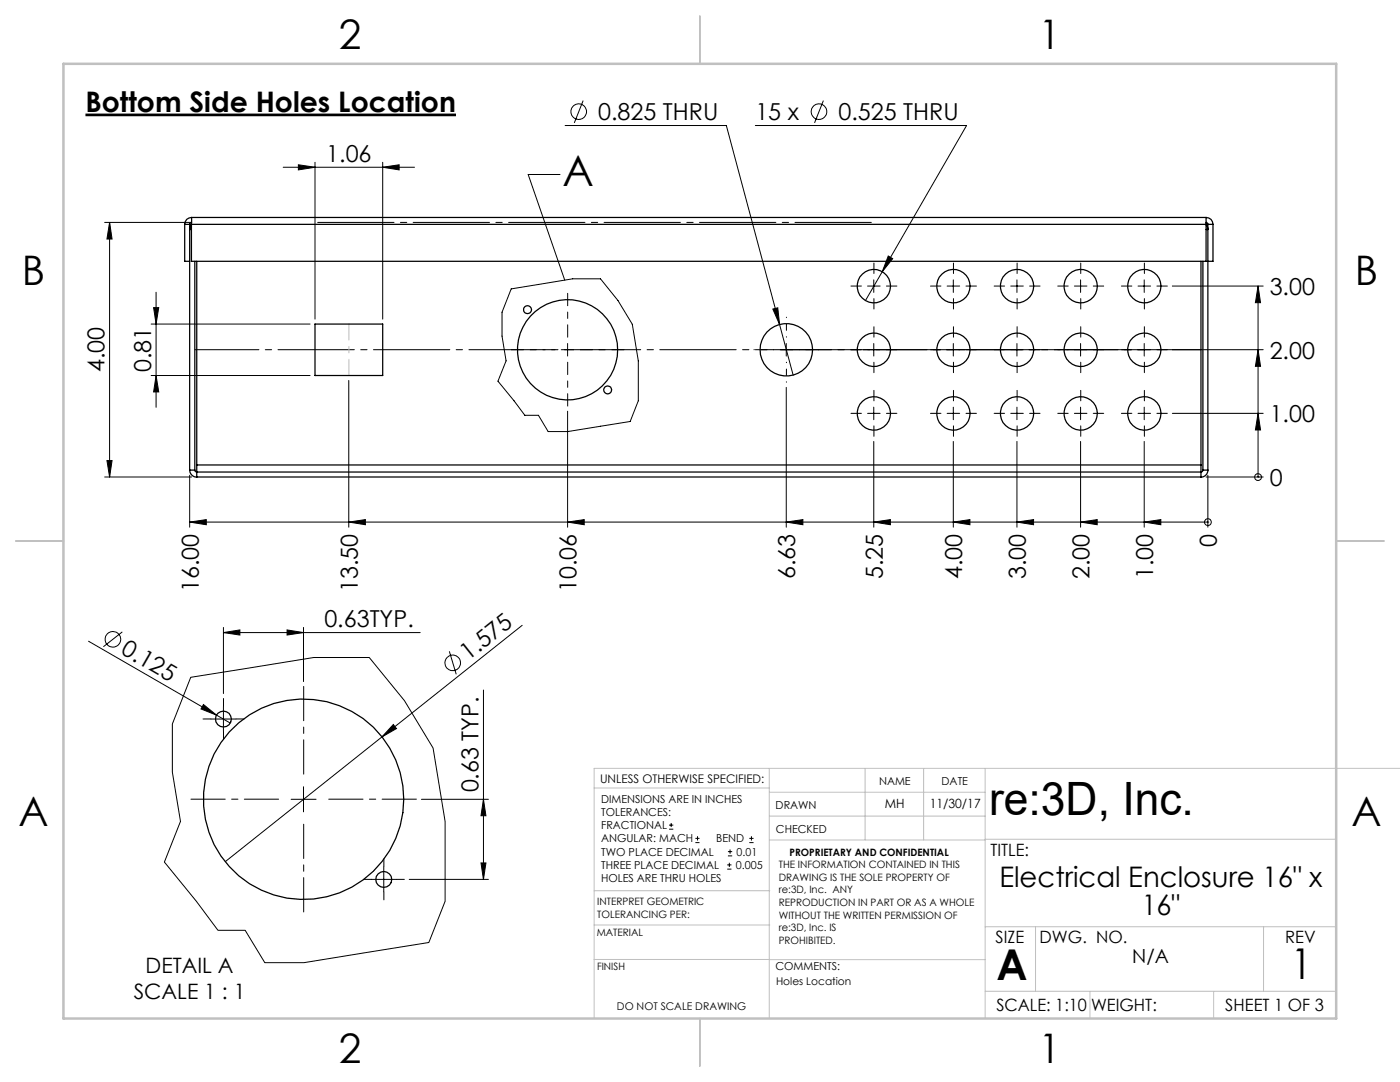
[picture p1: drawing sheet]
<svg xmlns="http://www.w3.org/2000/svg" width="279mm" height="216mm" viewBox="0 0 279 216" stroke-linecap="round" stroke-linejoin="round" font-family="sans-serif">
<g fill="none" stroke="#000" stroke-width=".2">
<path d="M56.5 33.4h26.2M59.5 32.9l3.4 .5-3.4 .5zM62.9 32.4v31.3M76.4 33.4l3.3-.5v1zM76.4 32.4v31.3M111.8 34.8h-6.4l7.3 21.1M112.8 25h32.2l10.6 39.7M116.4 20.1l-1.8 4.4M150.7 25h42.2l-16.8 29.2M164.3 20.1l-1.7 4.4M20.9 44.4h17.3M21.9 44.4v50.8"/>
<path d="M21.9 44.4l.5 3.3h-1.1zM31.2 58.3v23M102 57.6l12.3-2h5.5l3.5 4.4 2.9 4.7 1.2 7.3v8l-1.6 4.1-12.5 2h-3.9l-1.9-3.2h-2.8l-5.3-6.8 1.6-4.1-.8-4.9v-4.8zM173.1 57.1h2.5M174.4 55.8v2.5M176.1 54.2l-3.4 5.8M177.3 51.1l.9 .5-2.1 2.6zM189 57.1h2.5M190.3 55.8v2.5M201.7 57.1h2.5M203 55.8v2.5M214.4 57.1h2.5"/>
<path d="M215.7 55.8v2.5M227.1 57.1h2.5M228.4 55.8v2.5M234 57.1h18.1M251.1 57.1l.5 3.3h-1.1zM251.1 57.1v38.1M30.2 74.9h31.7M30.2 64.7h31.7M30.7 61.4h1l-.5 3.3zM31.2 74.9l.5 3.3h-1zM69.6 75.9v29.3M112 69.8h2.5"/>
<path d="M113.3 68.5v2.5M154.2 61.7l1-.3 .4 3.3zM155.6 64.7l2.7 10.2M155.7 69.8h2.5M156.9 68.5v2.5M156.9 77.3v27.9M173.1 69.8h2.5M174.4 68.5v2.5M189 69.8h2.5M190.3 68.5v2.5M201.7 69.8h2.5M203 68.5v2.5"/>
<path d="M214.4 69.8h2.5M215.7 68.5v2.5M227.1 69.8h2.5M228.4 68.5v2.5M234 69.8h18.1M251.1 69.8l.5 3.3h-1.1zM20.9 95.2h17.3M21.3 91.9h1.1l-.5 3.3zM37.9 94.8v10.4M113.3 82.1v23.1M173.1 82.5h2.5M174.4 81.2v2.5"/>
<path d="M174.4 88.1v17.1M189 82.5h2.5M190.3 81.2v2.5M190.3 88.1v17.1M201.7 82.5h2.5M203 81.2v2.5M203 88.1v17.1M214.4 82.5h2.5M215.7 81.2v2.5M215.7 88.1v17.1M227.1 82.5h2.5M228.4 81.2v2.5"/>
<path d="M228.4 88.1v17.1M234 82.5h18.1M240.7 95.2h11.4M241.1 94.8v10.4M251.1 82.5l.5 3.3h-1.1zM251.1 95.2h.1M37.9 104.2l3.3-.5v1zM37.9 104.2h203.2M69.6 104.2l3.3-.5v1zM113.3 104.2l3.3-.5v1zM156.9 104.2l3.3-.5v1zM174.4 104.2l3.3-.5v1z"/>
<path d="M190.3 104.2l3.3-.5v1zM203 104.2l3.3-.5v1zM215.7 104.2l3.3-.5v1zM228.4 104.2l3.3-.5v1zM241.1 104.2h.1M17.7 128l28.3 16.3M24.4 126.1l-3.8 2.9M38.1 135.1l24.5-3.9h11.1l7 8.6 5.7 9.5 2.4 14.6v15.9l-3.2 8.3-24.9 4h-7.9l-3.9-6.5h-5.4l-4.3-5.8-6.4-7.8 3.2-8.1-1.6-9.8v-9.6zM44.6 126.2l3.3-.5v1zM44.6 125.2v13.2M44.6 126.2h39.3M57.3 125.7l3.3 .5-3.3 .5z"/>
<path d="M60.6 125.2v10.8M89.7 130l1.4 4.5M96.5 137.7v37.8M104.2 124.8l-28 22.2M40.6 140.6l2.6 2.1-3.1-1.2zM42.1 143.5h5M44.6 141v5M58.1 159.5h5M60.6 157v5M76.2 147l-31.3 24.9M78.5 144.6l.6 .8-2.9 1.6zM84.1 159.5h13.4"/>
<path d="M96.5 159.5l.5 3.3h-1zM74.1 175.5h5M76.6 173v5M81.7 175.5h15.8M96 172.2h1l-.5 3.3zM133.5 165.5h.9M133.5 164.6h.9M133.9 164.2v.8M138.8 168.1h.8M138.8 167.3h.8M139.2 166.9v.8M145.1 173.4h.9"/>
<path d="M145.1 172.6h.9M145.3 170.8h.8M145.3 169.9h.8M145.6 172.2v.8M145.7 169.5v.9M149.5 168.1h.9M149.5 167.3h.9M150 166.9v.8"/>
<circle cx="115.5" cy="22.3" r="1.55"/>
<circle cx="163.4" cy="22.3" r="1.55"/>
<circle cx="251.1" cy="95.2" r=".68"/>
<circle cx="241.1" cy="104.2" r=".68"/>
<circle cx="22.5" cy="127.6" r="1.55"/>
<circle cx="90.4" cy="132.3" r="1.55"/>
</g>
<path d="M17.1 22.9h73.9" fill="none" stroke="#000" stroke-width=".53"/>
<path d="M55.6 159.5h-17.5M60.6 154.5v-17.5M65.6 159.5h17.5M60.6 164.5v17.5" fill="none" stroke="#000" stroke-width=".2" stroke-dasharray="15.2 1.3 1.3 1.3" stroke-dashoffset="8.4"/>
<g fill="none" stroke="#000" stroke-width=".2" stroke-dasharray="15.2 1.3 1.3 1.3">
<path d="M171.9 57.1h-2.1M174.4 54.6v-2.1M174.4 59.6v2.1M176.9 57.1h2.1M187.8 57.1h-2.1M190.3 54.6v-2.1M190.3 59.6v2.1M192.8 57.1h2.1M200.5 57.1h-2.1M203 54.6v-2.1M203 59.6v2.1M205.5 57.1h2.1"/>
<path d="M213.2 57.1h-2.1M215.7 54.6v-2.1M215.7 59.6v2.1M218.2 57.1h2.1M225.9 57.1h-2.1M228.4 54.6v-2.1M228.4 59.6v2.1M230.9 57.1h2.1M171.9 69.8h-2.1M174.4 67.3v-2.1M174.4 72.3v2.1M174.4 80v-2.1"/>
<path d="M176.9 69.8h2.1M187.8 69.8h-2.1M190.3 67.3v-2.1M190.3 72.3v2.1M190.3 80v-2.1M192.8 69.8h2.1M200.5 69.8h-2.1M203 80v-2.1M203 67.3v-2.1M203 72.3v2.1M205.5 69.8h2.1M213.2 69.8h-2.1"/>
<path d="M215.7 67.3v-2.1M215.7 72.3v2.1M215.7 80v-2.1M218.2 69.8h2.1M225.9 69.8h-2.1M228.4 80v-2.1M228.4 67.3v-2.1M228.4 72.3v2.1M230.9 69.8h2.1M171.9 82.5h-2.1M174.4 85v2.1M176.9 82.5h2.1"/>
<path d="M187.8 82.5h-2.1M190.3 85v2.1M192.8 82.5h2.1M200.5 82.5h-2.1M203 85v2.1M205.5 82.5h2.1M213.2 82.5h-2.1M215.7 85v2.1M218.2 82.5h2.1M225.9 82.5h-2.1M228.4 85v2.1M230.9 82.5h2.1"/>
<path d="M42.1 143.5h-1.6M44.6 141v-1.6M44.6 146v1.6M47.1 143.5h1.6M74.1 175.5h-1.6M76.6 173v-1.6M76.6 178v1.6M79.1 175.5h1.6"/>
</g>
<path d="M154.4 69.8h-3.9M156.9 67.3v-4M156.9 72.3v4M159.4 69.8h4" fill="none" stroke="#000" stroke-width=".2" stroke-dasharray="15.2 1.3 1.3 1.3" stroke-dashoffset="15.2"/>
<path d="M110.8 69.8h-8.8M113.3 67.3v-8.8M113.3 72.3v8.7M115.8 69.8h8.7" fill="none" stroke="#000" stroke-width=".2" stroke-dasharray="15.2 1.3 1.3 1.3" stroke-dashoffset="12.8"/>
<path d="M62.9 44.4h111.5" fill="none" stroke="#000" stroke-width=".2" stroke-dasharray="15.2 1.3 1.3 1.3" stroke-dashoffset="-.5"/>
<path d="M38.9 69.8h200.8" fill="none" stroke="#000" stroke-width=".2" stroke-dasharray="15.2 1.3 1.3 1.3" stroke-dashoffset="2.5"/>
<path d="M155.6 69.8h72.8" fill="none" stroke="#000" stroke-width=".2" stroke-dasharray="15.2 1.3 1.3 1.3" stroke-dashoffset="-.2"/>
<path d="M69.6 64.7v10.2" fill="none" stroke="#c0c0c0" stroke-width=".2" stroke-dasharray="15.2 1.3 1.3 1.3" stroke-dashoffset="12"/>
<g fill="none" stroke="#c0c0c0" stroke-width=".2">
<path d="M118.6 157.2h34.9M153.5 153.3v49.9M153.5 158.1h43.1M172.6 153.3v14.3M184.3 153.3v14.3M196.6 153.3v49.9M279.4 153.3h-160.8v49.9M12.6 180v23.2M118.6 177.7h35M153.5 167.6h43.1M153.5 162.8h43.1M196.6 167.5h70.1"/>
<path d="M118.6 191.5h34.9M118.6 184.6h35M153.6 191.5h43M196.6 197.8h70.1M196.6 184.9h70.1M206.7 184.9v12.9M217.5 197.8v5.4M242.2 197.8v5.4M252.2 184.9v12.9"/>
</g>
<path d="M139.7 3.2v9.5M3.1 107.9h9.6M266.7 107.9h9.5M139.7 203.2v9.6" fill="none" stroke="#c0c0c0" stroke-width=".25"/>
<path d="M12.7 12.7h254v190.5h-254z" fill="none" stroke="#c0c0c0" stroke-width=".5"/>
<g fill="#000">
<path d="M40.6 140.6l2.6 2.1-3.1-1.2zM78.5 144.6l.6 .8-2.9 1.6z"/>
<path d="M59.5 32.9l3.4 .5-3.4 .5zM76.4 33.4l3.3-.5v1zM154.2 61.7l1.4 3-.4-3.3zM177.3 51.1l-1.2 3.1 2.1-2.6zM44.6 126.2l3.3-.5v1zM57.3 125.7l3.3 .5-3.3 .5z"/>
<path d="M31.2 74.9l.5 3.3h-1zM30.7 61.4h1l-.5 3.3zM21.3 91.9h1.1l-.5 3.3zM21.9 44.4l.5 3.3h-1.1z"/>
<path d="M251.1 82.5l.5 3.3h-1.1zM251.1 69.8l.5 3.3h-1.1zM251.1 57.1l.5 3.3h-1.1z"/>
<path d="M228.4 104.2l3.3-.5v1zM203 104.2l3.3-.5v1zM190.3 104.2l3.3-.5v1zM174.4 104.2l3.3-.5v1zM156.9 104.2l3.3-.5v1zM113.3 104.2l3.3-.5v1zM37.9 104.2l3.3-.5v1zM69.6 104.2l3.3-.5v1zM215.7 104.2l3.3-.5v1z"/>
<path d="M96.5 159.5l.5 3.3h-1zM96 172.2h1l-.5 3.3z"/>
</g>
<g fill="none" stroke="#000" stroke-width=".25">
<path d="M36.9 44.8h1M36.9 44.8v7.3h1M37.9 44.8v49M38.2 44.9l-.3 .9h.3M38.2 44.8v7.3h202.5v-7.3M38.2 44.8h202.5M38.2 43.4v1.4M38.2 43.4a1.33 1.33 0 0 0-1.3 1.4M38.2 44.4l-.3 .4M38.2 43.4h202.5M38.9 52.1v41.7M39.3 52.1v40.7"/>
<path d="M239.7 52.1v40.7M240.1 52.1v41.7M240.7 43.4v1.4M240.7 43.4a1.33 1.33 0 0 1 1.4 1.4M240.7 44.4l.4 .4M240.7 44.9l.4 .6v.3h-.4M241.1 44.8h1M241.1 44.8v49M242.1 44.8v7.3h-1M62.9 64.7h13.5v10.2h-13.5zM37.9 93.8a1.39 1.39 0 0 0 1.4 1.4M37.9 93.8h1"/>
<path d="M38.9 93.8l.1 .3 .3 .1M39.3 92.8v1.4M39.3 94.2v1M39.3 95.2h200.4M39.3 94.2h200.4M39.3 92.8h200.4M239.7 92.8v1.4M239.7 94.2v1M240.1 93.8l-.1 .3-.3 .1M240.1 93.8h1M241.1 93.8a1.33 1.33 0 0 1-1.4 1.4"/>
<circle cx="174.4" cy="57.1" r="3.3"/>
<circle cx="190.3" cy="57.1" r="3.3"/>
<circle cx="203" cy="57.1" r="3.3"/>
<circle cx="215.7" cy="57.1" r="3.3"/>
<circle cx="228.4" cy="57.1" r="3.3"/>
<circle cx="105.3" cy="61.8" r=".81"/>
<circle cx="113.3" cy="69.8" r="10"/>
<circle cx="121.3" cy="77.8" r=".78"/>
<circle cx="156.9" cy="69.8" r="5.2"/>
<circle cx="174.4" cy="69.8" r="3.3"/>
<circle cx="190.3" cy="69.8" r="3.3"/>
<circle cx="203" cy="69.8" r="3.3"/>
<circle cx="215.7" cy="69.8" r="3.3"/>
<circle cx="228.4" cy="69.8" r="3.3"/>
<circle cx="174.4" cy="82.5" r="3.3"/>
<circle cx="190.3" cy="82.5" r="3.3"/>
<circle cx="203" cy="82.5" r="3.3"/>
<circle cx="215.7" cy="82.5" r="3.3"/>
<circle cx="228.4" cy="82.5" r="3.3"/>
<circle cx="44.6" cy="143.5" r="1.58"/>
<circle cx="60.6" cy="159.5" r="20"/>
<circle cx="76.6" cy="175.5" r="1.61"/>
</g>
<text font-size="9.2" x="197.4" y="162.7">re:3D, Inc.</text>
<g font-size="8.5">
<text x="112.3" y="37.2">A</text>
<text x="198.9" y="195.5">A</text>
<text x="257.6" y="195.4">1</text>
</g>
<g font-size="8.1">
<text x="67.6" y="9.7">2</text>
<text x="207.3" y="9.7">1</text>
<text x="4.4" y="57">B</text>
<text x="270.4" y="57">B</text>
<text x="3.7" y="164.9">A</text>
<text x="269.7" y="164.9">A</text>
<text x="67.6" y="212.2">2</text>
<text x="207.3" y="212.2">1</text>
</g>
<g font-size="5.6">
<text x="17.1" y="22.3">Bottom Side Holes Location</text>
<text x="199.4" y="177">Electrical Enclosure 16&quot; x</text>
<text x="227.9" y="182.6">16&quot;</text>
</g>
<g font-size="4.7">
<text x="119.4" y="24">0.825 THRU</text>
<text x="150.8" y="24">15 x</text>
<text x="167.3" y="24">0.525 THRU</text>
<text x="65.1" y="32.3">1.06</text>
<text x="253.4" y="58.9">3.00</text>
<text x="253.4" y="71.5">2.00</text>
<text x="20.9" y="74.3" transform="rotate(-90 20.9 74.3)">4.00</text>
<text x="30.2" y="74.3" transform="rotate(-90 30.2 74.3)">0.81</text>
<text x="253.4" y="84.2">1.00</text>
<text x="253.4" y="96.9">0</text>
<text x="242.9" y="109.1" transform="rotate(-90 242.9 109.1)">0</text>
<text x="39.7" y="118.1" transform="rotate(-90 39.7 118.1)">16.00</text>
<text x="71.4" y="118.1" transform="rotate(-90 71.4 118.1)">13.50</text>
<text x="115.1" y="118.1" transform="rotate(-90 115.1 118.1)">10.06</text>
<text x="158.7" y="115.5" transform="rotate(-90 158.7 115.5)">6.63</text>
<text x="176.2" y="115.5" transform="rotate(-90 176.2 115.5)">5.25</text>
<text x="192.1" y="115.5" transform="rotate(-90 192.1 115.5)">4.00</text>
<text x="204.8" y="115.5" transform="rotate(-90 204.8 115.5)">3.00</text>
<text x="217.5" y="115.5" transform="rotate(-90 217.5 115.5)">2.00</text>
<text x="230.2" y="115.5" transform="rotate(-90 230.2 115.5)">1.00</text>
<text x="64.7" y="125.2">0.63TYP.</text>
<text x="23.9" y="130.3" transform="rotate(30 23.9 130.3)">0.125</text>
<text x="93.4" y="132" transform="rotate(-39 93.4 132)">1.575</text>
<text x="95.5" y="158.1" transform="rotate(-90 95.5 158.1)">0.63 TYP.</text>
</g>
<g font-size="4.2">
<text x="29" y="194.1">DETAIL A</text>
<text x="26.7" y="199.3">SCALE 1 : 1</text>
</g>
<text font-size="3.9" x="226" y="192.1">N/A</text>
<g font-size="3.4">
<text x="197.7" y="170.8">TITLE:</text>
<text x="198.7" y="188.1">SIZE</text>
<text x="207.5" y="188.1">DWG. NO.</text>
<text x="256.5" y="188.2">REV</text>
<text x="198.8" y="201.7">SCALE: 1:10</text>
<text x="217.7" y="201.8">WEIGHT:</text>
<text x="244.5" y="201.7">SHEET 1 OF 3</text>
</g>
<g font-size="2.5">
<text x="176.6" y="161.3">MH</text>
<text x="185.5" y="161.3">11/30/17</text>
</g>
<text font-size="2.4" x="119.8" y="156.2">UNLESS OTHERWISE SPECIFIED:</text>
<g font-size="2.2">
<text x="120" y="160.1">DIMENSIONS ARE IN INCHES</text>
<text x="154.8" y="161.4">DRAWN</text>
<text x="175.4" y="156.6">NAME</text>
<text x="187.9" y="156.7">DATE</text>
<text x="120" y="162.8">TOLERANCES:</text>
<text x="120" y="165.4">FRACTIONAL</text>
<text x="154.9" y="166.3">CHECKED</text>
<text x="120" y="173.4">THREE PLACE DECIMAL</text>
<text x="120" y="168.1">ANGULAR: MACH</text>
<text x="120" y="170.7">TWO PLACE DECIMAL</text>
<text x="142.9" y="168.1">BEND</text>
<text x="146.9" y="173.4">0.005</text>
<text x="147" y="170.7">0.01</text>
<text x="120" y="176">HOLES ARE THRU HOLES</text>
<text x="154.7" y="193.5">COMMENTS:</text>
</g>
<g font-size="2.1">
<text x="154.9" y="196.6">Holes Location</text>
<text x="123.1" y="201.6">DO NOT SCALE DRAWING</text>
</g>
<g font-size="2">
<text x="155.4" y="173.2">THE INFORMATION CONTAINED IN THIS</text>
<text x="157.6" y="170.8">PROPRIETARY AND CONFIDENTIAL</text>
<text x="155.4" y="175.8">DRAWING IS THE SOLE PROPERTY OF</text>
<text x="155.4" y="178.3">re:3D, Inc. ANY</text>
<text x="119.2" y="180.6">INTERPRET GEOMETRIC</text>
<text x="119.2" y="183.1">TOLERANCING PER:</text>
<text x="155.4" y="180.8">REPRODUCTION IN PART OR AS A WHOLE</text>
<text x="155.4" y="183.3">WITHOUT THE WRITTEN PERMISSION OF</text>
<text x="155.4" y="185.9">re:3D, Inc. IS</text>
<text x="119.1" y="186.7">MATERIAL</text>
<text x="155.4" y="188.4">PROHIBITED.</text>
<text x="119.1" y="193.5">FINISH</text>
</g>
</svg>
